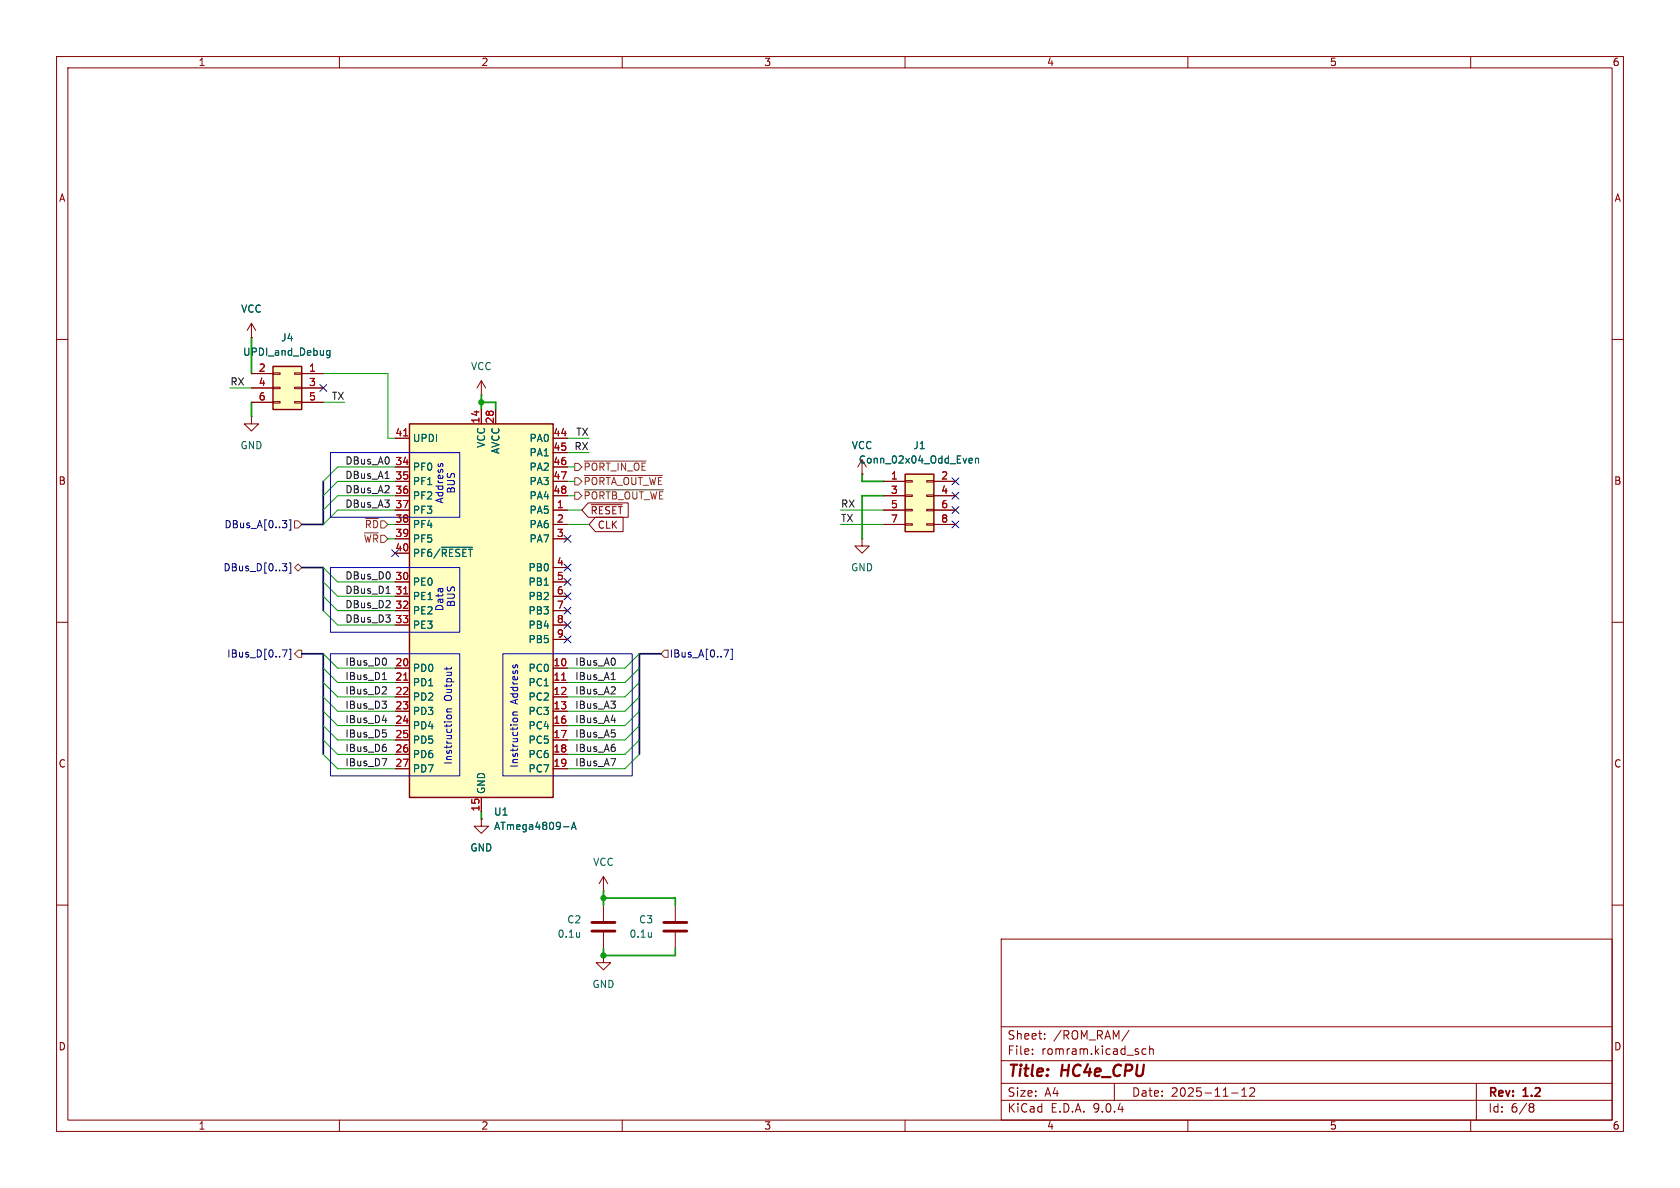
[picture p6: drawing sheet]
<svg xmlns="http://www.w3.org/2000/svg" width="297mm" height="210mm" viewBox="0 0 297 210" stroke-linecap="round" stroke-linejoin="round" font-family="sans-serif">
<g fill="none" stroke="#840000" stroke-width=".18">
<path d="M10 10h277v190h-277zM12 12h273v186h-273zM60 10v2M110 10v2M160 10v2M210 10v2M260 10v2M10 60h2M285 60h2M10 110h2M285 110h2M10 160h2"/>
<path d="M177 166h108v32h-108zM285 160h2M60 198v2M110 198v2M160 198v2M177 194.5h108M177 191.5h108M177 187.5h108M177 181.5h108M182.5 186.3v.1M182.5 185.5v.1M184.7 183.6v.1"/>
<path d="M184.7 182.8v.1M197 191.5v3M199.6 182.1l-1.3 2M202.6 185.5l-.4-.1-.3 .3v.4l.1 .2h.6M203.2 185.5l.3-.1 .3 .1 .1 .9M203.2 184.9v1.5M210 198v2M217.7 193.2h1.2M219.5 193.8h.9M219.5 192.7l.5-.4v1.5M221 192.4l.5-.1 .2 .1 .1 .3-.9 1.1h.9M260 198v2"/>
<path d="M261 191.5v6.5M270.6 195.1l.4 .1 .2 .2-.3 .3M270.6 195.7h.3M270.9 195.7l.2 .2 .1 .4-.2 .2-.4 .1"/>
</g>
<path d="M160 83.8h5.1v10.2h-5.1z" fill="#ffffc2"/>
<path d="M160 83.8h5.1v10.2h-5.1z" fill="none" stroke="#840000" stroke-width=".25"/>
<g fill="none" stroke="#840000" stroke-width=".18">
<path d="M156.2 85.1h3.8M156.2 87.6h3.8M156.2 90.2h3.8M156.2 92.7h3.8M160 85h1.3v.2h-1.3zM160 87.5h1.3v.3h-1.3zM160 90h1.3v.3h-1.3zM160 92.6h1.3v.2h-1.3zM163.8 85h1.3v.2h-1.3zM163.8 87.5h1.3v.3h-1.3zM163.8 90h1.3v.3h-1.3zM163.8 92.6h1.3v.2h-1.3z"/>
<path d="M165.1 85.1h3.8M165.1 87.6h3.8M165.1 90.2h3.8M165.1 92.7h3.8"/>
</g>
<path d="M171.5 81l.3 .1 .1 .2-.6 .1M171.8 81.8l-.3 .1M172.4 81.1l.2-.1 .3 .1 .1 .8M172.4 81v.9" fill="none" stroke="#006464" stroke-width=".18"/>
<path d="M48.3 64.8h5v7.6h-5z" fill="#ffffc2"/>
<path d="M48.3 64.8h5v7.6h-5z" fill="none" stroke="#840000" stroke-width=".25"/>
<g fill="none" stroke="#840000" stroke-width=".18">
<path d="M44.4 59.7h.1M44.4 57.2l-.7 1.2M44.4 57.2l.8 1.2M44.4 57.2v2.5M44.4 73.7v1.2h1.3l-1.3 1.3-1.2-1.3h1.2M44.4 73.7h.1M44.4 66h3.9M44.4 68.6h3.9M44.4 71.1h3.9M48.3 65.9h1.2v.3h-1.2zM48.3 68.5h1.2v.2h-1.2zM48.3 71h1.2v.2h-1.2z"/>
<path d="M52.1 65.9h1.2v.3h-1.2zM52.1 68.5h1.2v.2h-1.2zM52.1 71h1.2v.2h-1.2zM53.3 66h3.8M53.3 68.6h3.8M53.3 71.1h3.8M152.4 83.8h.1M152.4 81.3v2.5M106.7 160v2.8M106.7 164.8v2.8M119.4 160v2.8M119.4 164.8v2.8"/>
</g>
<path d="M57.7 62.6l.3 .2 .3-.1M58.3 62v1l-.2 .2h-.3M58.3 62h-.3l-.3 .2M102.5 164.8v.9M102.5 165.6h-.1M115.2 164.8v.9M115.2 165.6h-.1" fill="none" stroke="#006464" stroke-width=".18"/>
<path d="M104.6 163.1h4.1M104.6 164.6h4.1M117.3 163.1h4.1M117.3 164.6h4.1" fill="none" stroke="#840000" stroke-width=".51"/>
<path d="M72.4 74.9h25.4v66.1h-25.4z" fill="#ffffc2"/>
<path d="M72.4 74.9h25.4v66.1h-25.4z" fill="none" stroke="#840000" stroke-width=".25"/>
<g fill="none" stroke="#840000" stroke-width=".18">
<path d="M44.4 59.7h.1M44.4 66h3.9M44.4 68.6h3.9M44.4 71.1h3.9M53.3 66h3.8M53.3 68.6h3.8M53.3 71.1h3.8M69.8 77.5h2.6M85.1 69.9h.1M85.1 67.3v2.6M85.1 72.4v2.5M85.1 67.3l-.8 1.3"/>
<path d="M85.1 67.3l.8 1.3M87.6 72.4v2.5M97.8 77.5h2.5M69.8 82.6h2.6M69.8 85.1h2.6M69.8 87.6h2.6M69.8 90.2h2.6M69.8 92.7h2.6M69.8 95.3h2.6M69.8 97.8h2.6M97.8 82.6h2.5M97.8 85.1h2.5"/>
<path d="M97.8 87.6h2.5M97.8 90.2h2.5M97.8 92.7h2.5M97.8 95.3h2.5M97.8 80h2.5M104 88.9h7.1v2.5h-7.1l-1.1-1.2zM104.5 89.2h5.5M105.3 91.4h4.9v2.6h-4.9l-1.2-1.3zM152.4 95.3v1.2h1.3l-1.3 1.3-1.3-1.3h1.3M152.4 95.3h.1M152.4 83.8h.1M156.2 85.1h3.8"/>
<path d="M156.2 87.6h3.8M156.2 90.2h3.8M156.2 92.7h3.8M165.1 85.1h3.8M165.1 87.6h3.8M165.1 90.2h3.8M165.1 92.7h3.8M69.8 102.9h2.6M69.8 105.4h2.6M69.8 108h2.6M69.8 110.5h2.6M69.8 118.1h2.6"/>
<path d="M97.8 102.9h2.5M97.8 105.4h2.5M97.8 108h2.5M97.8 110.5h2.5M97.8 118.1h2.5M97.8 100.3h2.5M97.8 113h2.5M69.8 120.7h2.6M69.8 123.2h2.6M69.8 125.7h2.6M69.8 128.3h2.6M69.8 130.8h2.6"/>
<path d="M69.8 133.4h2.6M69.8 135.9h2.6M97.8 120.7h2.5M97.8 123.2h2.5M97.8 125.7h2.5M97.8 128.3h2.5M97.8 130.8h2.5M97.8 133.4h2.5M97.8 135.9h2.5M85.1 144.8v1.3h1.3l-1.3 1.2-1.3-1.2h1.3M85.1 144.8h.1M85.1 141v2.5"/>
<path d="M106.7 157.5h.1M106.7 154.9l-.8 1.3M106.7 154.9l.7 1.3M106.7 154.9v2.6M106.7 168.9v1.3h1.2l-1.2 1.3-1.3-1.3h1.3M106.7 168.9h.1"/>
</g>
<path d="M71.4 77.1h.7M71.4 105h.7M71.4 120.2h.7M99.3 120.2h.7" fill="none" stroke="#a90000" stroke-width=".18"/>
<path d="M57.7 62.6l.3 .2 .3-.1M58.3 62v1l-.2 .2h-.3M58.3 62h-.3l-.3 .2M78 96.7h5.5M171.5 81l.3 .1 .1 .2-.6 .1M171.8 81.8l-.3 .1M172.4 81.1l.2-.1 .3 .1 .1 .8M172.4 81v.9M99.6 146.1h1M101 146.6l.4-1.2 .5 1.2M101.1 146.3h.6" fill="none" stroke="#006464" stroke-width=".18"/>
<path d="M52.1 92.1h.6l.6 .6-.6 .6h-.6zM64.6 91.7h2.3M101.6 84.5h.6l.7 .6-.7 .6h-.6zM101.6 81.9h.6l.7 .7-.7 .6h-.6zM101.6 87h.6l.7 .6-.7 .7h-.6zM103.3 84h13.8M103.3 81.5h10.9M103.3 86.6h14M52.1 100.3l.6-.6 .6 .6-.6 .7zM52.7 114.9h.6v1.3h-.6l-.6-.6zM117.5 114.9h.6v1.3h-.6l-.7-.6z" fill="none" stroke="#725600" stroke-width=".18"/>
<g fill="none" stroke="#000084" stroke-width=".18">
<path d="M56.5 68l1.3 1.2M57.8 68l-1.3 1.2M49.9 92h.8l-.4 .5M49.9 99.6h.8l-.4 .5 .3 .1 .1 .5-.3 .2h-.3M50.4 92.5l.3 .2v.3l-.3 .3M51.1 91.9h.3v1.8h-.3M51.1 99.5h.3v1.8h-.3M69.2 97.2l1.3 1.2M70.5 97.2l-1.3 1.2M99.7 94.6l1.2 1.3M99.7 99.7l1.2 1.2M100.9 94.6l-1.2 1.3"/>
<path d="M100.9 99.7l-1.2 1.2M168.3 92.1l1.2 1.2M168.3 84.5l1.2 1.2M168.3 89.6l1.2 1.2M168.3 87l1.2 1.2M169.5 92.1l-1.2 1.2M169.5 84.5l-1.2 1.2M169.5 89.6l-1.2 1.2M169.5 87l-1.2 1.2M49.9 114.9h.9l-.6 1.2M51.1 114.8h.3v1.8h-.3M99.7 112.4l1.2 1.2"/>
<path d="M99.7 104.8l1.2 1.2M99.7 107.3l1.2 1.3M99.7 109.9l1.2 1.2M99.7 102.3l1.2 1.2M100.9 112.4l-1.2 1.2M100.9 104.8l-1.2 1.2M100.9 107.3l-1.2 1.3M100.9 109.9l-1.2 1.2M100.9 102.3l-1.2 1.2M128 114.9h.8l-.5 1.2M129.2 114.8h.3v1.8h-.3"/>
</g>
<g fill="none" stroke="#0f0f0f" stroke-width=".18">
<path d="M68.1 84.6h.7M68.3 104.9h.7M68.3 116.6v.8M67.5 123.9h.8l-.4 .5M67.5 122.7h.8M67.5 134.1h.9l-.6 1.3M67.6 120.1h.7M67.6 127.3h.8M68.3 124.6v.5M68.3 121.5v.5M68.3 129.6v.6M68.3 132.2v.5"/>
<path d="M108.1 120.1h.7"/>
</g>
<path d="M57.1 85.1v7.6h-3.8M53.3 100.3h3.8v7.7M53.3 115.6h3.8v17.8M116.8 115.6h-3.8v17.8" fill="none" stroke="#000084" stroke-width=".3"/>
<g fill="none" stroke="#009600" stroke-width=".18">
<path d="M40.6 68.6h3.8M57.1 66h11.5v11.5h1.2M57.1 71.1h3.9M100.3 77.5h3.8M68.6 92.7h1.2M69.8 90.2h-10.1l-2.6 2.5M69.8 82.6h-10.1l-2.6 2.5M69.8 87.6h-10.1l-2.6 2.6M69.8 85.1h-10.1l-2.6 2.5M100.3 90.2h2.6M100.3 82.6h1.3M100.3 92.7h3.8"/>
<path d="M100.3 80h3.8M100.3 87.6h1.3M100.3 85.1h1.3M148.6 90.2h7.6M148.6 92.7h7.6M57.1 102.9l2.6 2.5h10.1M57.1 108l2.6 2.5h10.1M57.1 100.3l2.6 2.6h10.1M57.1 105.4l2.6 2.6h10.1M57.1 115.6l2.6 2.5h10.1M57.1 118.1l2.6 2.6h10.1M113 115.6l-2.5 2.5h-10.2"/>
<path d="M113 118.1l-2.5 2.6h-10.2M57.1 128.3l2.6 2.5h10.1M57.1 123.2l2.6 2.5h10.1M57.1 125.7l2.6 2.6h10.1M57.1 130.8l2.6 2.6h10.1M57.1 120.7l2.6 2.5h10.1M57.1 133.4l2.6 2.5h10.1M113 128.3l-2.5 2.5h-10.2M113 123.2l-2.5 2.5h-10.2M113 125.7l-2.5 2.6h-10.2M113 130.8l-2.5 2.6h-10.2M113 120.7l-2.5 2.5h-10.2"/>
<path d="M113 133.4l-2.5 2.5h-10.2"/>
</g>
<path d="M44.4 59.7v6.3M44.4 71.1v2.6M85.1 71.1h2.5v1.3M85.1 69.9v2.5M152.4 83.8v1.3h3.8M156.2 87.6h-3.8v7.7M85.1 143.5v1.3M106.7 157.5v2.5M106.7 158.8h12.7v1.2M106.7 167.6v1.3h12.7v-1.3" fill="none" stroke="#009600" stroke-width=".3"/>
<g fill="none" stroke="#0000c2" stroke-width=".18">
<path d="M58.4 80h22.9v11.4h-22.9zM77.5 82v.1M77.9 82.1l.2-.2 .2 .2M58.4 115.6h22.9v21.6h-22.9zM58.4 100.3h22.9v11.5h-22.9zM79 117.9v.5M79.8 117.9v.2M88.9 115.6h22.9v21.6h-22.9zM79 126.6l.2-.2h.4l.2 .2M79 125.9h.8M79.8 125.3l-.8 .1v.3l.1 .2M90.7 127.2l.2-.3h.4l.2 .3"/>
<path d="M90.7 126.4h.8M91.5 125.9h-.8v.3l.1 .2"/>
</g>
<g fill="#009600" stroke="#009600" stroke-width=".18">
<circle cx="85.1" cy="71.1" r=".46"/>
<circle cx="106.7" cy="168.9" r=".46"/>
<circle cx="106.7" cy="158.8" r=".46"/>
</g>
<g font-size="2.8" fill="#840000">
<text x="178" y="190.9">Title:</text>
<text x="187.7" y="190.9">HC4e_CPU</text>
</g>
<g font-size="2.1" fill="#840000">
<text x="178" y="184">Sheet:</text>
<text x="186.2" y="184">/ROM_RAM/</text>
<text x="178" y="186.7">File:</text>
<text x="184.1" y="186.7">romram.kicad_sch</text>
<text x="178" y="196.9">KiCad</text>
<text x="178" y="194.1">Size:</text>
<text x="184.7" y="194.1">A4</text>
<text x="185.7" y="196.9">E.D.A.</text>
<text x="193.3" y="196.9">9.0.4</text>
<text x="200" y="194.1">Date:</text>
<text x="207" y="194.1">2025-11-12</text>
<text x="263" y="194.3">Rev:</text>
<text x="263" y="196.9">Id:</text>
<text x="267.1" y="196.9">6/8</text>
<text x="269.4" y="194.3">1.2</text>
</g>
<g font-size="1.8" fill="#840000">
<text x="35" y="11.9">1</text>
<text x="85" y="11.9">2</text>
<text x="135" y="11.9">3</text>
<text x="185" y="11.9">4</text>
<text x="235" y="11.9">5</text>
<text x="285" y="11.9">6</text>
<text x="10.3" y="35.9">A</text>
<text x="285.3" y="35.9">A</text>
<text x="10.3" y="85.9">B</text>
<text x="285.3" y="85.9">B</text>
<text x="104.3" y="91.1">~{RESET}</text>
<text x="105.6" y="93.7">CLK</text>
<text x="10.3" y="135.9">C</text>
<text x="285.3" y="135.9">C</text>
<text x="10.3" y="185.9">D</text>
<text x="285.3" y="185.9">D</text>
<text x="35" y="199.9">1</text>
<text x="85" y="199.9">2</text>
<text x="135" y="199.9">3</text>
<text x="185" y="199.9">4</text>
<text x="235" y="199.9">5</text>
<text x="285" y="199.9">6</text>
</g>
<g font-size="1.8" fill="#006464">
<text x="42.5" y="55.5">VCC</text>
<text x="42.9" y="63.1">UPDI_and_Debug</text>
<text x="49.6" y="60.6">J4</text>
<text x="83.2" y="65.6">VCC</text>
<text x="42.4" y="79.6">GND</text>
<text x="72.9" y="78.3">UPDI</text>
<text x="72.9" y="83.4">PF0</text>
<text x="86" y="79.3" transform="rotate(-90 86 79.3)">VCC</text>
<text x="88.5" y="80.4" transform="rotate(-90 88.5 80.4)">AVCC</text>
<text x="93.5" y="78.3">PA0</text>
<text x="93.5" y="80.9">PA1</text>
<text x="93.5" y="83.4">PA2</text>
<text x="150.5" y="79.6">VCC</text>
<text x="151.7" y="82.1">Conn_02x04_Odd_Even</text>
<text x="161.4" y="79.6">J1</text>
<text x="72.9" y="86">PF1</text>
<text x="72.9" y="88.5">PF2</text>
<text x="93.5" y="86">PA3</text>
<text x="93.5" y="88.5">PA4</text>
<text x="72.9" y="91">PF3</text>
<text x="72.9" y="93.6">PF4</text>
<text x="93.5" y="91">PA5</text>
<text x="93.5" y="93.6">PA6</text>
<text x="72.9" y="96.1">PF5</text>
<text x="72.9" y="98.7">PF6/~{RESET}</text>
<text x="93.3" y="101.2">PB0</text>
<text x="93.5" y="96.1">PA7</text>
<text x="150.4" y="101.2">GND</text>
<text x="72.9" y="103.7">PE0</text>
<text x="72.9" y="106.3">PE1</text>
<text x="93.3" y="103.7">PB1</text>
<text x="93.3" y="106.3">PB2</text>
<text x="72.9" y="108.8">PE2</text>
<text x="72.9" y="111.4">PE3</text>
<text x="93.3" y="108.8">PB3</text>
<text x="93.3" y="111.4">PB4</text>
<text x="93.3" y="113.9">PB5</text>
<text x="72.9" y="119">PD0</text>
<text x="93.3" y="119">PC0</text>
<text x="72.9" y="121.5">PD1</text>
<text x="72.9" y="124.1">PD2</text>
<text x="93.3" y="121.5">PC1</text>
<text x="93.3" y="124.1">PC2</text>
<text x="72.9" y="126.6">PD3</text>
<text x="72.9" y="129.1">PD4</text>
<text x="72.9" y="131.7">PD5</text>
<text x="93.3" y="126.6">PC3</text>
<text x="93.3" y="129.1">PC4</text>
<text x="93.3" y="131.7">PC5</text>
<text x="72.9" y="134.2">PD6</text>
<text x="72.9" y="136.8">PD7</text>
<text x="93.3" y="134.2">PC6</text>
<text x="93.3" y="136.8">PC7</text>
<text x="86" y="140.5" transform="rotate(-90 86 140.5)">GND</text>
<text x="87.2" y="146.9">ATmega4809-A</text>
<text x="87.2" y="144.4">U1</text>
<text x="83.1" y="150.7">GND</text>
<text x="104.8" y="153.3">VCC</text>
<text x="98.5" y="166">0.1u</text>
<text x="100.2" y="163.4">C2</text>
<text x="111.2" y="166">0.1u</text>
<text x="112.9" y="163.4">C3</text>
<text x="104.6" y="174.9">GND</text>
</g>
<g font-size="1.8" fill="#a90000">
<text x="45.6" y="65.8">2</text>
<text x="54.5" y="65.8">1</text>
<text x="45.6" y="68.3">4</text>
<text x="45.6" y="70.9">6</text>
<text x="54.5" y="68.3">3</text>
<text x="54.5" y="70.9">5</text>
<text x="69.8" y="77.2">41</text>
<text x="84.8" y="75" transform="rotate(-90 84.8 75)">14</text>
<text x="87.4" y="75" transform="rotate(-90 87.4 75)">28</text>
<text x="97.7" y="77.2">44</text>
<text x="69.8" y="82.3">34</text>
<text x="97.7" y="79.8">45</text>
<text x="97.7" y="82.3">46</text>
<text x="69.8" y="84.8">35</text>
<text x="69.8" y="87.4">36</text>
<text x="69.8" y="89.9">37</text>
<text x="97.7" y="84.8">47</text>
<text x="97.7" y="87.4">48</text>
<text x="98.4" y="89.9">1</text>
<text x="157.4" y="84.8">1</text>
<text x="157.4" y="87.4">3</text>
<text x="157.4" y="89.9">5</text>
<text x="166.3" y="84.8">2</text>
<text x="166.3" y="87.4">4</text>
<text x="166.3" y="89.9">6</text>
<text x="69.8" y="92.5">38</text>
<text x="69.8" y="95">39</text>
<text x="98.4" y="92.5">2</text>
<text x="98.4" y="95">3</text>
<text x="157.4" y="92.5">7</text>
<text x="166.3" y="92.5">8</text>
<text x="69.8" y="97.5">40</text>
<text x="98.4" y="100.1">4</text>
<text x="69.8" y="102.6">30</text>
<text x="69.8" y="105.2">31</text>
<text x="69.8" y="107.7">32</text>
<text x="98.4" y="102.6">5</text>
<text x="98.4" y="105.2">6</text>
<text x="98.4" y="107.7">7</text>
<text x="69.8" y="110.2">33</text>
<text x="98.4" y="110.2">8</text>
<text x="98.4" y="112.8">9</text>
<text x="69.8" y="117.9">20</text>
<text x="97.7" y="117.9">10</text>
<text x="69.8" y="120.4">21</text>
<text x="69.8" y="122.9">22</text>
<text x="69.8" y="125.5">23</text>
<text x="97.7" y="120.4">11</text>
<text x="97.7" y="122.9">12</text>
<text x="97.7" y="125.5">13</text>
<text x="69.8" y="128">24</text>
<text x="69.8" y="130.6">25</text>
<text x="97.7" y="128">16</text>
<text x="97.7" y="130.6">17</text>
<text x="69.8" y="133.1">26</text>
<text x="69.8" y="135.6">27</text>
<text x="97.7" y="133.1">18</text>
<text x="97.7" y="135.6">19</text>
<text x="84.8" y="143.6" transform="rotate(-90 84.8 143.6)">15</text>
</g>
<g font-size="1.8" fill="#0f0f0f">
<text x="40.6" y="68.2">RX</text>
<text x="58.6" y="70.8">TX</text>
<text x="101.8" y="77.1">TX</text>
<text x="61" y="82.2">DBus_A0</text>
<text x="101.5" y="79.7">RX</text>
<text x="61" y="87.3">DBus_A2</text>
<text x="61" y="84.7">DBus_A1</text>
<text x="61" y="89.8">DBus_A3</text>
<text x="148.6" y="89.8">RX</text>
<text x="148.6" y="92.4">TX</text>
<text x="61" y="105.1">DBus_D1</text>
<text x="61" y="107.6">DBus_D2</text>
<text x="61" y="102.5">DBus_D0</text>
<text x="61" y="110.1">DBus_D3</text>
<text x="61" y="117.8">IBus_D0</text>
<text x="101.6" y="117.8">IBus_A0</text>
<text x="61" y="125.4">IBus_D3</text>
<text x="61" y="120.3">IBus_D1</text>
<text x="61" y="122.8">IBus_D2</text>
<text x="101.6" y="125.4">IBus_A3</text>
<text x="101.6" y="120.3">IBus_A1</text>
<text x="101.6" y="122.8">IBus_A2</text>
<text x="61" y="130.5">IBus_D5</text>
<text x="61" y="127.9">IBus_D4</text>
<text x="101.6" y="127.9">IBus_A4</text>
<text x="101.6" y="130.5">IBus_A5</text>
<text x="61" y="133">IBus_D6</text>
<text x="61" y="135.5">IBus_D7</text>
<text x="101.6" y="133">IBus_A6</text>
<text x="101.6" y="135.5">IBus_A7</text>
</g>
<g font-size="1.8" fill="#725600">
<text x="103.1" y="83.4">~{PORT_IN_OE}</text>
<text x="103.1" y="86">~{PORTA_OUT_WE}</text>
<text x="103.1" y="88.5">~{PORTB_OUT_WE}</text>
<text x="64.4" y="93.6">~{RD}</text>
</g>
<g font-size="1.8" fill="#0000c2">
<text x="78.6" y="89.1" transform="rotate(-90 78.6 89.1)">Address</text>
<text x="80.6" y="87.4" transform="rotate(-90 80.6 87.4)">BUS</text>
<text x="80.6" y="107.4" transform="rotate(-90 80.6 107.4)">BUS</text>
<text x="78.6" y="108.1" transform="rotate(-90 78.6 108.1)">Data</text>
<text x="80.1" y="123.9" transform="rotate(-90 80.1 123.9)">Output</text>
<text x="91.8" y="124.5" transform="rotate(-90 91.8 124.5)">Address</text>
<text x="80.1" y="135.3" transform="rotate(-90 80.1 135.3)">Instruction</text>
<text x="91.8" y="135.8" transform="rotate(-90 91.8 135.8)">Instruction</text>
</g>
<g font-size="1.8" fill="#000084">
<text x="39.6" y="93.6">DBus_A[0..3]</text>
<text x="39.4" y="101.2">DBus_D[0..3]</text>
<text x="40.1" y="116.4">IBus_D[0..7]</text>
<text x="118.3" y="116.4">IBus_A[0..7]</text>
</g>
<text font-size="1.8" fill="#009600" x="64.2" y="96.1">~{WR}</text>
</svg>
